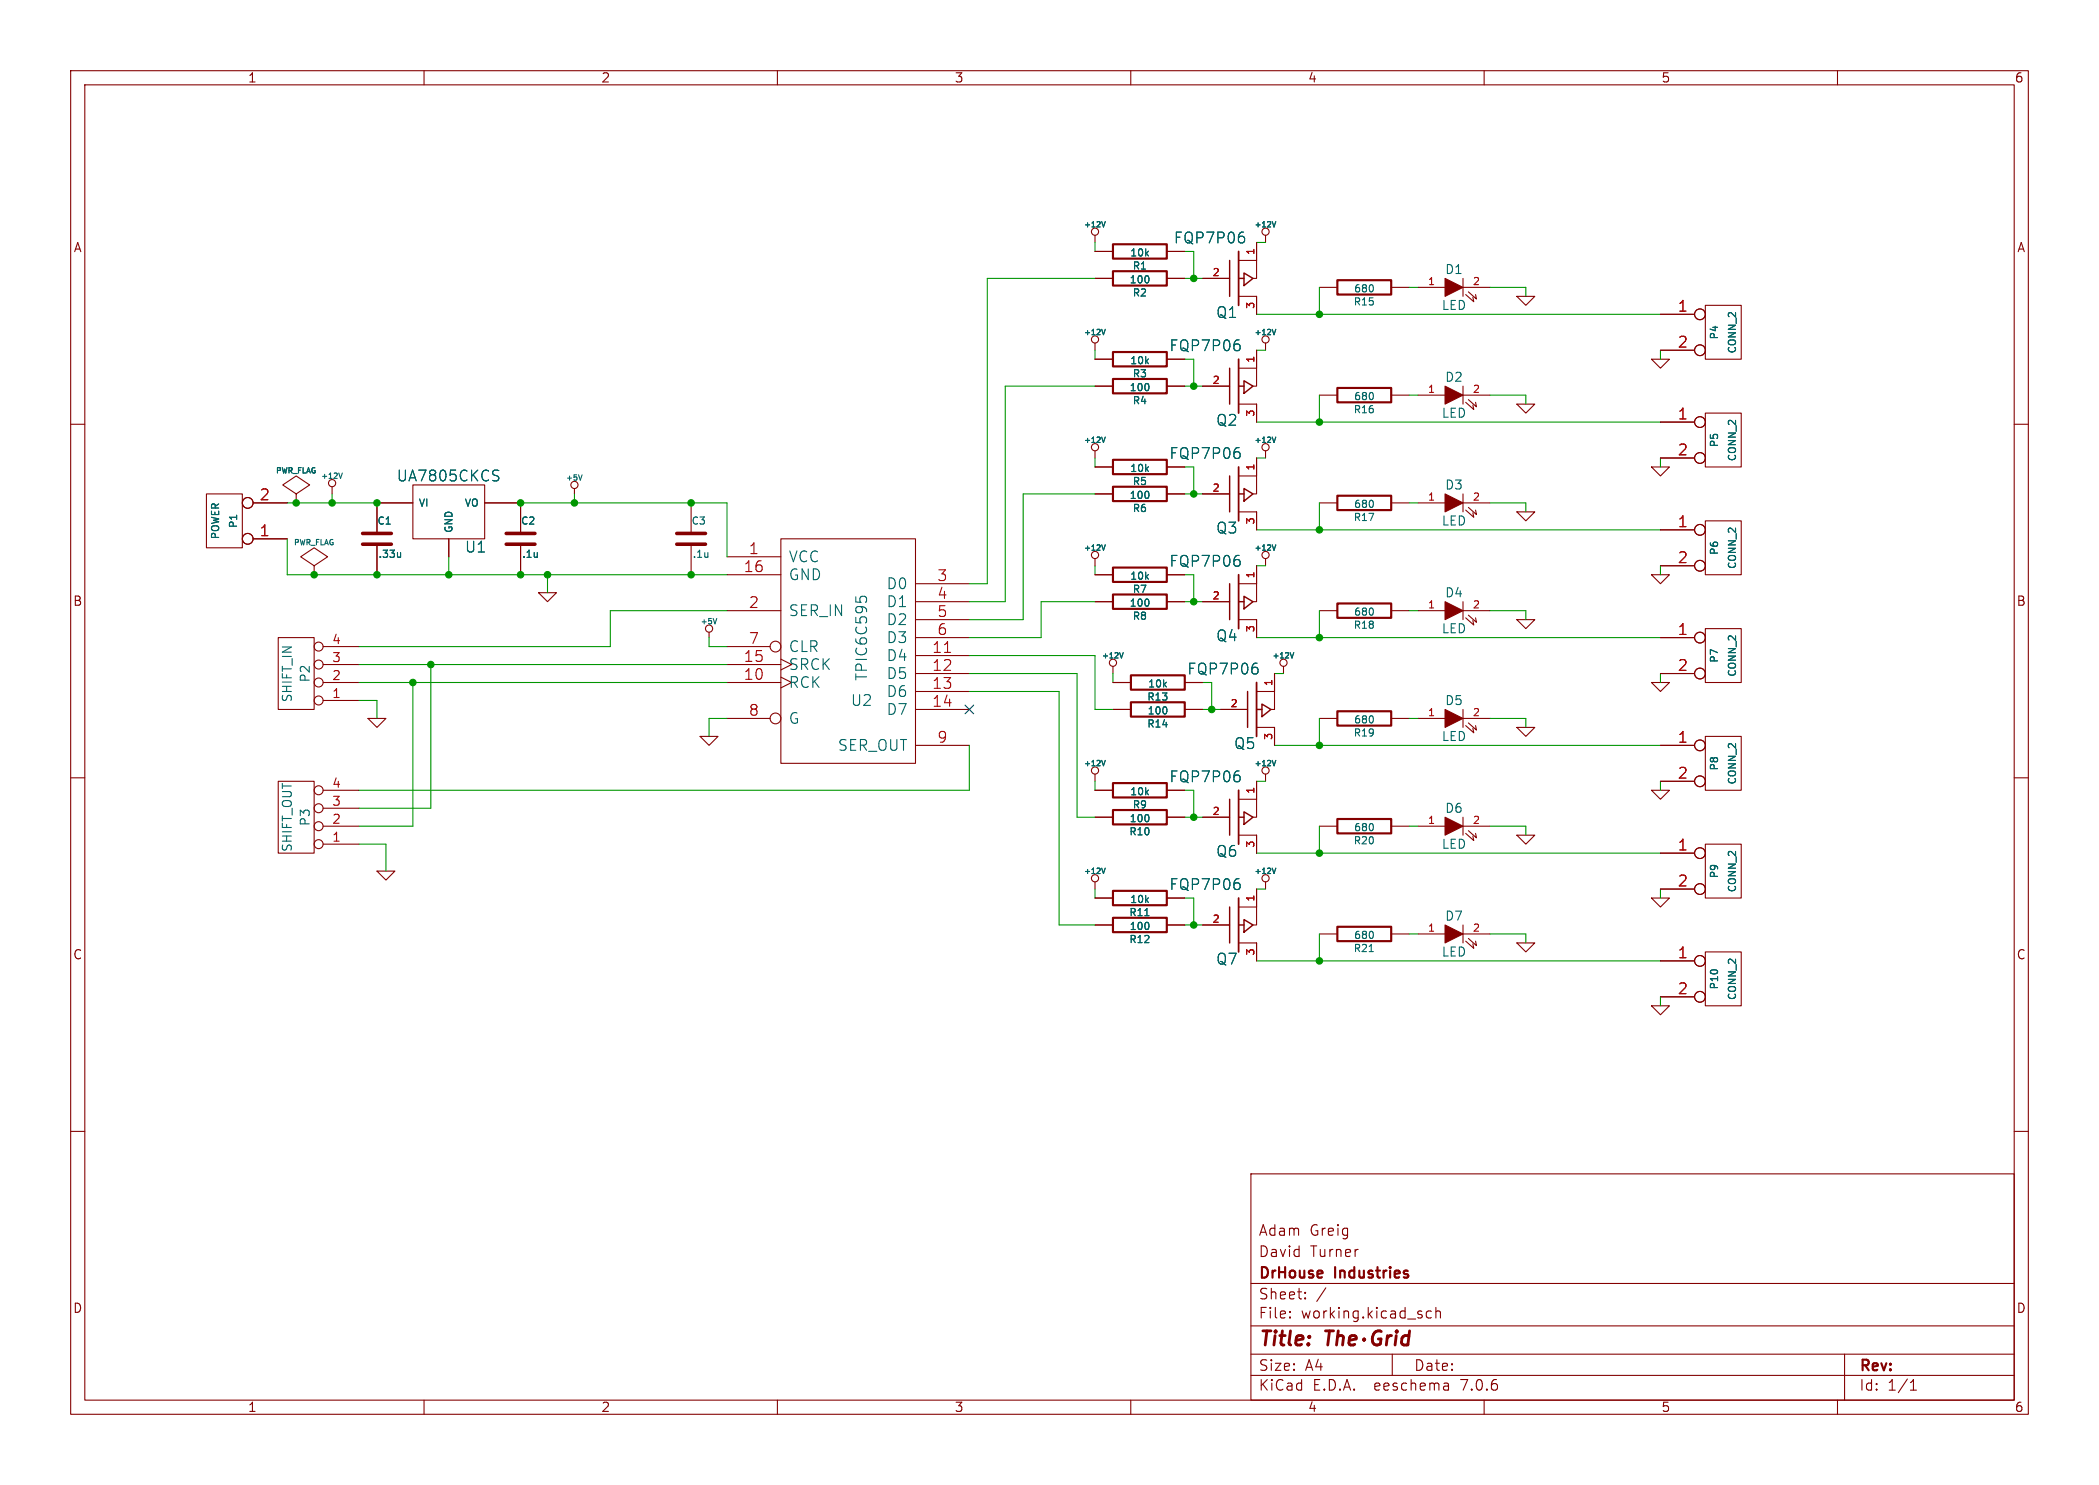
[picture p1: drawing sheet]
<svg xmlns="http://www.w3.org/2000/svg" width="297mm" height="210mm" viewBox="0 0 297 210" stroke-linecap="round" stroke-linejoin="round" font-family="sans-serif">
<g fill="none" stroke="#840000" stroke-width=".15">
<path d="M10 10h277v190h-277zM12 12h273v186h-273zM60 10v2M110 10v2M160 10v2M210 10v2M260 10v2M154.9 33.3v1M154.9 39.4h2.6M154.9 35.6h2.6M165.1 39.4h2.5M165.1 35.6h2.5"/>
<path d="M170.2 39.4h3.8M175.3 36.8h2.5M177.8 36.8v2.6h-.5M177.8 34.3v2.5M179.1 33.3v1M207 39.4v2.5M10 60h2M154.9 48.5v1M154.9 54.6h2.6M154.9 50.8h2.6M165.1 54.6h2.5M165.1 50.8h2.5"/>
<path d="M170.2 54.6h3.8M175.3 41.9h2.5v2.6M175.3 57.2h2.5v2.5M175.3 52.1h2.5M177.8 52.1v2.5h-.5M177.8 49.5v2.6M179.1 48.5v1M186.7 40.6h2.5M186.7 55.9h2.5M196.8 40.6h2.6M196.8 55.9h2.6M200.7 40.6h3.8"/>
<path d="M200.7 55.9h3.8M207 54.6v2.6M207 40.6h3.8M207 55.9h3.8M207.4 41.7l1.1 1-.1-.7M207.4 56.9l1.1 1-.1-.6M207.8 41.3l1.1 1-.1-.6M207.8 56.5l1.1 1-.1-.6M214.6 41.9h2.6l-1.3 1.3zM214.6 57.2h2.6l-1.3 1.2zM233.7 50.8h2.5l-1.3 1.3zM234.9 44.5h4.9"/>
<path d="M234.9 49.5h4.9M234.9 59.7h4.9M241.3 43.2h5.1v7.6h-5.1zM241.3 58.4h5.1v7.6h-5.1zM285 60h2M29.2 69.9h5.1v7.6h-5.1zM35.8 76.2h4.8M35.8 71.1h4.8M41.9 69.9l1.9-1.3-1.9-1.3-1.9 1.3 1.9 1.3v1.2M41.9 71.1h.1M47 68.8v1.1M53.3 77v4.3"/>
<path d="M58.4 68.6h10.2v7.6h-10.2zM58.4 71.1h-5.1v4.3M63.5 76.2v2.5M68.6 71.1h5.1v4.3M73.7 77v4.3M81.3 69.1v.8M97.8 71.1v4.3M97.8 77v4.3M102.9 78.7h7.6M110.5 76.2h19v31.8h-19zM154.9 63.8v1M154.9 79v1"/>
<path d="M154.9 66h2.6M154.9 69.9h2.6M165.1 66h2.5M165.1 69.9h2.5M170.2 69.9h3.8M175.3 72.4h2.5v2.5M175.3 67.3h2.5M177.8 67.3v2.6h-.5M177.8 64.8v2.5M179.1 63.8v1M179.1 79v1M186.7 71.1h2.5"/>
<path d="M196.8 71.1h2.6M200.7 71.1h3.8M207 69.9v2.5M207 71.1h3.8M207.4 72.1l1.1 1.1-.1-.7M207.8 71.8l1.1 1-.1-.7M214.6 72.4h2.6l-1.3 1.3zM233.7 66h2.5l-1.3 1.3zM234.9 74.9h4.9M234.9 64.8h4.9M241.3 73.7h5.1v7.6h-5.1zM39.4 90.2h5v10.1h-5z"/>
<path d="M44.4 80l2-1.3-2-1.2-1.9 1.2 1.9 1.3v1.3M44.4 81.3h.1M45.7 99.1h5.1M45.7 96.5h5.1M45.7 94h5.1M45.7 91.4h5.1M76.2 83.8h2.5l-1.2 1.3zM100.3 89.4v.8M102.9 96.5h7.6M102.9 94h7.6M102.9 91.4h6.1M102.9 81.3h7.6"/>
<path d="M102.9 86.4h7.6M110.5 95.8l1.5 .7-1.5 .8M110.5 93.2l1.5 .8-1.5 .7M129.5 82.6h7.7M129.5 87.6h7.7M129.5 85.1h7.7M129.5 97.8h7.7M129.5 92.7h7.7M129.5 95.3h7.7M129.5 90.2h7.7M154.9 85.1h2.6M154.9 81.3h2.6"/>
<path d="M157.5 94.2v1.1M157.5 96.5h2.5M165.1 85.1h2.5M165.1 81.3h2.5M167.6 96.5h2.6M170.2 85.1h3.8M175.3 87.6h2.5v2.6M175.3 82.6h2.5M177.8 82.6v2.5h-.5M177.8 80v2.6M177.8 97.8h2.5M180.3 97.8v2.5h-.5"/>
<path d="M180.3 95.3v2.5M181.6 94.2v1.1M186.7 86.4h2.5M196.8 86.4h2.6M200.7 86.4h3.8M207 85.1v2.5M207 86.4h3.8M207.4 87.4l1.1 1-.1-.6M207.8 87l1.1 1-.1-.6M214.6 87.6h2.6l-1.3 1.3zM233.7 81.3h2.5l-1.3 1.3zM233.7 96.5h2.5l-1.3 1.3z"/>
<path d="M234.9 80h4.9M234.9 95.3h4.9M234.9 90.2h4.9M241.3 88.9h5.1v7.6h-5.1zM10 110h2M39.4 110.5h5v10.2h-5zM45.7 119.4h5.1M45.7 116.8h5.1M45.7 114.3h5.1M45.7 111.8h5.1M52.1 101.6h2.5l-1.3 1.3zM99.1 104.1h2.5l-1.3 1.3z"/>
<path d="M102.9 101.6h6.1M129.5 100.3h7.7M129.5 105.4h7.7M154.9 109.5v1M154.9 111.8h2.6M154.9 115.6h2.6M157.5 100.3h2.5M165.1 111.8h2.5M165.1 115.6h2.5M167.6 100.3h2.6M170.2 115.6h3.8M172.7 100.3h3.8"/>
<path d="M175.3 113h2.5M175.3 118.1h2.5v2.6M177.8 113v2.6h-.5M177.8 110.5v2.5M177.8 102.9h2.5v2.5M179.1 109.5v1M186.7 116.8h2.5M186.7 101.6h2.5M196.8 116.8h2.6M196.8 101.6h2.6M200.7 116.8h3.8M200.7 101.6h3.8"/>
<path d="M207 100.3v2.6M207 115.6v2.5M207 116.8h3.8M207 101.6h3.8M207.4 117.9l1.1 1-.1-.7M207.4 102.6l1.1 1-.1-.6M207.8 117.5l1.1 1-.1-.6M207.8 102.2l1.1 1.1-.1-.7M214.6 102.9h2.6l-1.3 1.2zM214.6 118.1h2.6l-1.3 1.3zM233.7 111.8h2.5l-1.3 1.2zM234.9 105.4h4.9"/>
<path d="M234.9 110.5h4.9M241.3 119.4h5.1v7.6h-5.1zM241.3 104.1h5.1v7.7h-5.1zM285 110h2M53.3 123.2h2.6l-1.3 1.3zM154.9 124.7v1M154.9 127h2.6M154.9 130.8h2.6M165.1 127h2.5M165.1 130.8h2.5M170.2 130.8h3.8M175.3 133.4h2.5v2.5"/>
<path d="M175.3 128.3h2.5M177.8 128.3v2.5h-.5M177.8 125.7v2.6M179.1 124.7v1M186.7 132.1h2.5M196.8 132.1h2.6M200.7 132.1h3.8M207 130.8v2.6M207 132.1h3.8M207.4 133.1l1.1 1-.1-.6M207.8 132.7l1.1 1-.1-.6M214.6 133.4h2.6l-1.3 1.2z"/>
<path d="M233.7 127h2.5l-1.3 1.3zM234.9 120.7h4.9M234.9 125.7h4.9M234.9 135.9h4.9M241.3 134.6h5.1v7.6h-5.1zM10 160h2M233.7 142.2h2.5l-1.3 1.3zM234.9 141h4.9M285 160h2M177 166h108v32h-108zM60 198v2M110 198v2"/>
<path d="M160 198v2M177 194.5h108M177 191.5h108M177 187.5h108M177 181.5h108M182.5 186.3h.1l-.1 .1M182.5 186.3v.1M182.5 185.5v.1M182.5 185.5h.1l-.1 .1M184.7 183.6v.1M184.7 183.6h-.1l.1 .1M184.7 182.8v.1"/>
<path d="M184.7 182.8h-.1l.1 .1M187.6 182.1l-1.3 2M197 191.5v3M202.5 185.5l-.4-.1-.3 .3v.4l.2 .2 .1 .1 .4-.1M203.2 185.5a.37 .37 0 0 1 .6 .1v.8M203.2 184.9v1.5M204.9 195.7l.1 .9M205 196.5l-.2 .1M205 196h-.2M210 198v2M260 198v2M261 191.5v6.5"/>
<path d="M270.3 196.6h.9M270.3 195.5l.4-.4v1.5"/>
<circle cx="154.9" cy="32.8" r=".51"/>
<circle cx="179.1" cy="32.8" r=".51"/>
<circle cx="154.9" cy="48" r=".51"/>
<circle cx="179.1" cy="48" r=".51"/>
<circle cx="240.5" cy="59.7" r=".76"/>
<circle cx="240.5" cy="44.4" r=".76"/>
<circle cx="240.5" cy="49.5" r=".76"/>
<circle cx="35.1" cy="71.1" r=".76"/>
<circle cx="35.1" cy="76.2" r=".76"/>
<circle cx="47" cy="68.3" r=".51"/>
<circle cx="81.3" cy="68.6" r=".51"/>
<circle cx="154.9" cy="63.2" r=".51"/>
<circle cx="154.9" cy="78.5" r=".51"/>
<circle cx="179.1" cy="78.5" r=".51"/>
<circle cx="179.1" cy="63.2" r=".51"/>
<circle cx="240.5" cy="64.8" r=".76"/>
<circle cx="240.5" cy="74.9" r=".76"/>
<circle cx="45.1" cy="96.5" r=".63"/>
<circle cx="45.1" cy="94" r=".63"/>
<circle cx="45.1" cy="91.4" r=".63"/>
<circle cx="45.1" cy="99.1" r=".63"/>
<circle cx="100.3" cy="88.9" r=".51"/>
<circle cx="109.7" cy="91.4" r=".76"/>
<circle cx="157.5" cy="93.7" r=".51"/>
<circle cx="181.6" cy="93.7" r=".51"/>
<circle cx="240.5" cy="80" r=".76"/>
<circle cx="240.5" cy="90.2" r=".76"/>
<circle cx="240.5" cy="95.2" r=".76"/>
<circle cx="45.1" cy="116.8" r=".63"/>
<circle cx="45.1" cy="119.4" r=".63"/>
<circle cx="45.1" cy="111.8" r=".63"/>
<circle cx="45.1" cy="114.3" r=".63"/>
<circle cx="109.7" cy="101.6" r=".76"/>
<circle cx="154.9" cy="109" r=".51"/>
<circle cx="179.1" cy="109" r=".51"/>
<circle cx="240.5" cy="105.4" r=".76"/>
<circle cx="240.5" cy="110.5" r=".76"/>
<circle cx="154.9" cy="124.2" r=".51"/>
<circle cx="179.1" cy="124.2" r=".51"/>
<circle cx="240.5" cy="125.7" r=".76"/>
<circle cx="240.5" cy="135.9" r=".76"/>
<circle cx="240.5" cy="120.6" r=".76"/>
<circle cx="240.5" cy="141" r=".76"/>
</g>
<g fill="none" stroke="#840000" stroke-width=".4">
<path d="M187.6 188.2h1.1M188.1 188.2l-.2 2M189.3 189.1a.49 .49 0 0 1 .8 .1l-.1 1M189.4 188.2l-.3 2M190.9 189.5l1-.1-.1-.4-.5-.1-.3 .3-.1 .7v.2l.2 .1 .6-.1M193 189.4h-.1l.1 .1M193 189.4h.1l-.1 .1M193 189.4v.1M195.4 188.3a.86 .86 0 0 0-1.2 .8 .76 .76 0 0 0 .1 .9 .76 .76 0 0 0 .9 .1l.1-.1 .1-.6h-.4M196.3 188.9l-.1 1.3M196.9 188.9a.59 .59 0 0 0-.6 .4M197.6 188.9l-.2 1.3"/>
<path d="M197.6 188.2v.2M197.6 188.2l-.1 .1 .1 .1M197.6 188.2l.1 .1-.1 .1M199.4 189a.66 .66 0 0 0-1 .3l-.1 .5 .2 .3 .1 .1 .6-.1M199.5 188.2l-.3 2"/>
</g>
<g fill="none" stroke="#006464" stroke-width=".15">
<path d="M155.9 31.3l.2 .8 .3-.8M162.5 39.2v.6M176 33.5l.1 .2v.4l-.1 .2M180 31.3l.3 .8 .2-.8M155.9 46.6l.2 .7 .3-.7M162.5 54.4v.7M175.3 48.7l.2 .2v.4l-.2 .2M180 46.6l.3 .7 .2-.7M194.3 40.5v.6M194.3 55.7v.6M47.9 66.9l.3 .8 .2-.8M56.7 78.1v.7"/>
<path d="M56.7 78.7l-.2 .1M70 67.2a.56 .56 0 0 1 .6 .4l-.2 .3-.5 .1M70 66.5l.6 .1M82.4 67.1l-.3 .8M155.9 61.8l.2 .8 .3-.8M155.9 77.1l.2 .7 .3-.7M162.5 69.7v.6M175.3 64l.2 .2v.3l-.2 .3M175.3 79.2l.2 .2v.4l-.2 .2M180 61.8l.3 .8 .2-.8M180 77.1l.3 .7 .2-.7M194.3 70.9v.7"/>
<path d="M101.4 87.5l-.2 .7M121.1 84.4v.7M121.7 85v-.4l.3-.3h.3l.2 .2 .1 .5M158.4 92.3l.3 .8 .2-.8M162.5 84.9v.6M177.9 94.4l.1 .3v.3l-.1 .2M182.6 92.3l.2 .8 .3-.8M194.3 86.2v.6M155.9 107.5l.2 .8 .3-.8M162.5 115.4v.6M165.1 100.1v.7M175.3 109.7l.2 .2v.4l-.2 .2"/>
<path d="M180 107.5l.3 .8 .2-.8M194.3 101.4v.6M194.3 116.7v.6M155.9 122.8l.2 .7 .3-.7M162 129.5h.6M162.5 130.6v.7M175.3 124.9l.2 .2v.4l-.2 .2M180 122.8l.3 .7 .2-.7M193.7 134.6h.6M194.3 131.9v.6"/>
</g>
<g fill="none" stroke="#840000" stroke-width=".3">
<path d="M157.5 38.4h7.6v2h-7.6zM157.5 34.5h7.6v2.1h-7.6zM189.2 39.6h7.6v2.1h-7.6zM157.5 53.6h7.6v2h-7.6zM157.5 49.8h7.6v2h-7.6zM189.2 54.9h7.6v2h-7.6zM157.5 65h7.6v2.1h-7.6zM157.5 68.8h7.6v2.1h-7.6zM189.2 70.1h7.6v2h-7.6zM157.5 80.3h7.6v2h-7.6zM157.5 84.1h7.6v2h-7.6zM160 95.5h7.6v2h-7.6z"/>
<path d="M160 99.3h7.6v2h-7.6zM189.2 85.3h7.6v2.1h-7.6zM157.5 110.7h7.6v2.1h-7.6zM157.5 114.6h7.6v2h-7.6zM189.2 100.6h7.6v2h-7.6zM189.2 115.8h7.6v2.1h-7.6zM157.5 126h7.6v2h-7.6zM157.5 129.8h7.6v2h-7.6zM189.2 131.1h7.6v2h-7.6z"/>
</g>
<g fill="#840000" stroke="#840000" stroke-width=".15">
<path d="M204.5 39.4l2.5 1.2-2.5 1.3z"/>
<path d="M204.5 54.6l2.5 1.3-2.5 1.3z"/>
<path d="M204.5 69.9l2.5 1.2-2.5 1.3z"/>
<path d="M204.5 115.6l2.5 1.2-2.5 1.3z"/>
<path d="M204.5 130.8l2.5 1.3-2.5 1.3z"/>
<path d="M204.5 100.3l2.5 1.3-2.5 1.3z"/>
<path d="M204.5 85.1l2.5 1.3-2.5 1.2z"/>
</g>
<path d="M51.3 77h4.1M51.3 75.4h4.1M71.6 77h4.1M71.6 75.4h4.1M95.8 77h4M95.8 75.4h4" fill="none" stroke="#840000" stroke-width=".51"/>
<g fill="none" stroke="#840000" stroke-width=".2">
<path d="M174 36.8v5.1M175.3 39.4h.7M176 38.6l1.3 .8-1.3 1zM174 52.1v5.1M175.3 54.6h.7M176 53.8l1.3 .8-1.3 1zM174 67.3v5.1M175.3 69.9h.7M176 69.1l1.3 .8-1.3 1zM174 82.6v5M175.3 85.1h.7M176 84.3l1.3 .8-1.3 1z"/>
<path d="M176.5 97.8v5.1M178.6 99.6l1.2 .7-1.2 1zM174 113v5.1M175.3 115.6h.7M176 114.8l1.3 .8-1.3 1zM177.8 100.3h.8M174 128.3v5.1M175.3 130.8h.7M176 130l1.3 .8-1.3 1z"/>
</g>
<path d="M175.3 35.6v7.6M175.3 50.8v7.6M175.3 66v7.7M175.3 81.3v7.6M177.8 96.5v7.6M175.3 111.8v7.6M175.3 127v7.6" fill="none" stroke="#840000" stroke-width=".25"/>
<path d="M133.6 92.3h.9" fill="none" stroke="#a90000" stroke-width=".15"/>
<g fill="none" stroke="#009600" stroke-width=".15">
<path d="M154.9 34.3v1.3M154.9 39.4h-15.2v43.2h-2.5M167.6 35.6h1.3v3.8M167.6 39.4h2.6M177.8 34.3h1.3M154.9 49.5v1.3M154.9 54.6h-12.7v30.5h-5M167.6 50.8h1.3v3.8M167.6 54.6h2.6M177.8 59.7h57.1M177.8 44.5h57.1M177.8 49.5h1.3"/>
<path d="M186.7 40.6v3.9M186.7 55.9v3.8M199.4 55.9h1.3M199.4 40.6h1.3M210.8 55.9h5.1v1.3M210.8 40.6h5.1v1.3M234.9 49.5v1.3M40.6 71.1h12.7M40.6 76.2v5.1h62.3M47 69.9v1.2M63.5 78.7v2.6M73.7 71.1h29.2v7.6"/>
<path d="M81.3 69.9v1.2M154.9 64.8v1.2M154.9 69.9h-10.1v17.7h-7.6M167.6 69.9h2.6M167.6 66h1.3v3.9M177.8 74.9h57.1M177.8 64.8h1.3M186.7 71.1v3.8M199.4 71.1h1.3M210.8 71.1h5.1v1.3M234.9 64.8v1.2M50.8 96.5h52.1"/>
<path d="M50.8 99.1h2.5v2.5M50.8 94h52.1M58.4 96.5v20.3h-7.6M61 94v20.3h-10.2M77.5 81.3v2.5M100.3 90.2v1.2h2.6M102.9 86.4h-16.5v5h-35.6M137.2 92.7h17.7v7.6h2.6M137.2 95.3h15.2v20.3h2.5M137.2 97.8h12.7v33h5M154.9 80v1.3M154.9 85.1h-7.6v5.1h-10.1"/>
<path d="M157.5 95.3v1.2M167.6 81.3h1.3v3.8M167.6 85.1h2.6M170.2 96.5h1.2v3.8M177.8 80h1.3M177.8 90.2h57.1M180.3 95.3h1.3M186.7 86.4v3.8M199.4 86.4h1.3M210.8 86.4h5.1v1.2M234.9 80v1.3M234.9 95.3v1.2"/>
<path d="M50.8 119.4h3.8v3.8M102.9 101.6h-2.6v2.5M137.2 105.4v6.4h-86.4M154.9 110.5v1.3M167.6 111.8h1.3v3.8M167.6 115.6h2.6M170.2 100.3h2.5M177.8 110.5h1.3M180.3 105.4h54.6M186.7 101.6v3.8M186.7 116.8v3.9M199.4 101.6h1.3"/>
<path d="M199.4 116.8h1.3M210.8 101.6h5.1v1.3M210.8 116.8h5.1v1.3M234.9 110.5v1.3M154.9 125.7v1.3M167.6 127h1.3v3.8M167.6 130.8h2.6M177.8 125.7h1.3M177.8 135.9h57.1M177.8 120.7h57.1M186.7 132.1v3.8M199.4 132.1h1.3"/>
<path d="M210.8 132.1h5.1v1.3M234.9 125.7v1.3M234.9 141v1.2"/>
</g>
<path d="M136.6 99.7l1.2 1.2M137.8 99.7l-1.2 1.2" fill="none" stroke="#000084" stroke-width=".15"/>
<g fill="#009600" stroke="#009600" stroke-width=".15">
<circle cx="168.9" cy="85.1" r=".46"/>
<circle cx="186.7" cy="74.9" r=".46"/>
<circle cx="186.7" cy="59.7" r=".46"/>
<circle cx="186.7" cy="44.5" r=".46"/>
<circle cx="168.9" cy="54.6" r=".46"/>
<circle cx="168.9" cy="39.4" r=".46"/>
<circle cx="186.7" cy="135.9" r=".46"/>
<circle cx="168.9" cy="130.8" r=".46"/>
<circle cx="168.9" cy="115.6" r=".46"/>
<circle cx="186.7" cy="120.7" r=".46"/>
<circle cx="186.7" cy="90.2" r=".46"/>
<circle cx="186.7" cy="105.4" r=".46"/>
<circle cx="171.4" cy="100.3" r=".46"/>
<circle cx="47" cy="71.1" r=".46"/>
<circle cx="58.4" cy="96.5" r=".46"/>
<circle cx="53.3" cy="71.1" r=".46"/>
<circle cx="53.3" cy="81.3" r=".46"/>
<circle cx="44.4" cy="81.3" r=".46"/>
<circle cx="41.9" cy="71.1" r=".46"/>
<circle cx="168.9" cy="69.9" r=".46"/>
<circle cx="97.8" cy="71.1" r=".46"/>
<circle cx="63.5" cy="81.3" r=".46"/>
<circle cx="77.5" cy="81.3" r=".46"/>
<circle cx="73.7" cy="71.1" r=".46"/>
<circle cx="73.7" cy="81.3" r=".46"/>
<circle cx="61" cy="94" r=".46"/>
<circle cx="81.3" cy="71.1" r=".46"/>
<circle cx="97.8" cy="81.3" r=".46"/>
</g>
<text font-size="2.8" fill="#840000" x="178" y="190.9">Title:</text>
<g font-size="2.1" fill="#006464">
<text x="166" y="34.6">FQP7P06</text>
<text x="172" y="45.2">Q1</text>
<text x="165.4" y="49.9">FQP7P06</text>
<text x="165.4" y="65.1">FQP7P06</text>
<text x="172" y="60.4">Q2</text>
<text x="56.1" y="68.3">UA7805CKCS</text>
<text x="172" y="75.7">Q3</text>
<text x="65.7" y="78.4">U1</text>
<text x="111.5" y="79.7">VCC</text>
<text x="111.5" y="82.3">GND</text>
<text x="125.4" y="83.5">D0</text>
<text x="165.4" y="80.4">FQP7P06</text>
<text x="111.5" y="87.4">SER_IN</text>
<text x="125.4" y="86.1">D1</text>
<text x="125.4" y="88.6">D2</text>
<text x="111.5" y="95">SRCK</text>
<text x="111.5" y="92.4">CLR</text>
<text x="125.4" y="93.7">D4</text>
<text x="125.4" y="91.2">D3</text>
<text x="167.9" y="95.6">FQP7P06</text>
<text x="172" y="90.9">Q4</text>
<text x="111.5" y="97.5">RCK</text>
<text x="120.3" y="100.1">U2</text>
<text x="122.9" y="96.4" transform="rotate(-90 122.9 96.4)">TPIC6C595</text>
<text x="125.4" y="96.2">D5</text>
<text x="125.4" y="98.8">D6</text>
<text x="125.4" y="101.3">D7</text>
<text x="111.5" y="102.6">G</text>
<text x="118.5" y="106.4">SER_OUT</text>
<text x="174.5" y="106.1">Q5</text>
<text x="165.4" y="110.8">FQP7P06</text>
<text x="172" y="121.4">Q6</text>
<text x="165.4" y="126.1">FQP7P06</text>
<text x="172" y="136.6">Q7</text>
</g>
<g font-size="2.1" fill="#a90000">
<text x="237.3" y="44.2">1</text>
<text x="237.3" y="49.3">2</text>
<text x="237.3" y="59.4">1</text>
<text x="237.3" y="64.5">2</text>
<text x="36.7" y="70.9">2</text>
<text x="36.7" y="75.9">1</text>
<text x="237.3" y="74.7">1</text>
<text x="105.2" y="81">16</text>
<text x="105.9" y="78.5">1</text>
<text x="132.5" y="82.3">3</text>
<text x="237.3" y="79.8">2</text>
<text x="105.9" y="86.1">2</text>
<text x="132.5" y="84.8">4</text>
<text x="132.5" y="87.4">5</text>
<text x="132.5" y="89.9">6</text>
<text x="237.3" y="89.9">1</text>
<text x="105.2" y="93.7">15</text>
<text x="105.9" y="91.2">7</text>
<text x="131.8" y="92.5">11</text>
<text x="131.8" y="95">12</text>
<text x="237.3" y="95">2</text>
<text x="105.2" y="96.3">10</text>
<text x="105.9" y="101.3">8</text>
<text x="131.8" y="97.5">13</text>
<text x="131.8" y="100.1">14</text>
<text x="132.5" y="105.2">9</text>
<text x="237.3" y="105.2">1</text>
<text x="237.3" y="110.2">2</text>
<text x="237.3" y="120.4">1</text>
<text x="237.3" y="125.5">2</text>
<text x="237.3" y="135.6">1</text>
<text x="237.3" y="140.7">2</text>
</g>
<g font-size="2.1" fill="#840000">
<text x="178" y="178">David</text>
<text x="178" y="175">Adam</text>
<text x="185.3" y="175">Greig</text>
<text x="185.4" y="178">Turner</text>
<text x="178" y="184">Sheet:</text>
<text x="178" y="181.2">DrHouse</text>
<text x="189" y="181.2">Industries</text>
<text x="178" y="186.7">File:</text>
<text x="184.1" y="186.7">working.kicad_sch</text>
<text x="178" y="196.9">KiCad</text>
<text x="178" y="194.1">Size:</text>
<text x="184.7" y="194.1">A4</text>
<text x="185.7" y="196.9">E.D.A.</text>
<text x="194.6" y="196.9">eeschema</text>
<text x="200" y="194.1">Date:</text>
<text x="207" y="196.9">7.0.6</text>
<text x="263" y="194.3">Rev:</text>
<text x="263" y="196.9">Id:</text>
<text x="267.1" y="196.9">1/1</text>
</g>
<g font-size="1.8" fill="#840000">
<text x="35" y="11.9">1</text>
<text x="85" y="11.9">2</text>
<text x="135" y="11.9">3</text>
<text x="185" y="11.9">4</text>
<text x="235" y="11.9">5</text>
<text x="285" y="11.9">6</text>
<text x="10.3" y="35.9">A</text>
<text x="285.3" y="35.9">A</text>
<text x="10.3" y="85.9">B</text>
<text x="285.3" y="85.9">B</text>
<text x="10.3" y="135.9">C</text>
<text x="285.3" y="135.9">C</text>
<text x="10.3" y="185.9">D</text>
<text x="285.3" y="185.9">D</text>
<text x="35" y="199.9">1</text>
<text x="85" y="199.9">2</text>
<text x="135" y="199.9">3</text>
<text x="185" y="199.9">4</text>
<text x="235" y="199.9">5</text>
<text x="285" y="199.9">6</text>
</g>
<g font-size="1.8" fill="#006464">
<text x="204.4" y="39">D1</text>
<text x="203.9" y="44">LED</text>
<text x="203.9" y="59.3">LED</text>
<text x="204.4" y="54.2">D2</text>
<text x="204.4" y="69.4">D3</text>
<text x="203.9" y="74.5">LED</text>
<text x="203.9" y="89.8">LED</text>
<text x="204.4" y="84.7">D4</text>
<text x="41.5" y="99.4" transform="rotate(-90 41.5 99.4)">SHIFT_IN</text>
<text x="44" y="96.6" transform="rotate(-90 44 96.6)">P2</text>
<text x="204.4" y="99.9">D5</text>
<text x="203.9" y="105">LED</text>
<text x="44" y="116.9" transform="rotate(-90 44 116.9)">P3</text>
<text x="204.4" y="115.2">D6</text>
<text x="41.5" y="120.6" transform="rotate(-90 41.5 120.6)">SHIFT_OUT</text>
<text x="203.9" y="120.2">LED</text>
<text x="204.4" y="130.4">D7</text>
<text x="203.9" y="135.5">LED</text>
</g>
<g font-size="1.8" fill="#a90000">
<text x="46.9" y="93.7">3</text>
<text x="46.9" y="91.2">4</text>
<text x="46.9" y="98.8">1</text>
<text x="46.9" y="96.3">2</text>
<text x="46.9" y="111.5">4</text>
<text x="46.9" y="119.1">1</text>
<text x="46.9" y="116.6">2</text>
<text x="46.9" y="114">3</text>
</g>
<g font-size="1.4" fill="#006464">
<text x="159.7" y="40.3">100</text>
<text x="159.8" y="36.5">10k</text>
<text x="160.2" y="38.3">R1</text>
<text x="191.5" y="41.6">680</text>
<text x="160.2" y="42.1">R2</text>
<text x="191.4" y="43.4">R15</text>
<text x="159.8" y="51.7">10k</text>
<text x="160.2" y="53.6">R3</text>
<text x="243.3" y="48.1" transform="rotate(-90 243.3 48.1)">P4</text>
<text x="245.8" y="50.1" transform="rotate(-90 245.8 50.1)">CONN_2</text>
<text x="159.7" y="55.5">100</text>
<text x="160.2" y="57.4">R4</text>
<text x="191.4" y="58.6">R16</text>
<text x="191.5" y="56.8">680</text>
<text x="243.3" y="63.3" transform="rotate(-90 243.3 63.3)">P5</text>
<text x="245.8" y="65.3" transform="rotate(-90 245.8 65.3)">CONN_2</text>
<text x="59.2" y="71.9">VI</text>
<text x="65.6" y="71.9">VO</text>
<text x="159.7" y="70.8">100</text>
<text x="159.8" y="67">10k</text>
<text x="160.2" y="68.8">R5</text>
<text x="31.2" y="76.4" transform="rotate(-90 31.2 76.4)">POWER</text>
<text x="33.8" y="74.8" transform="rotate(-90 33.8 74.8)">P1</text>
<text x="53.3" y="74.4">C1</text>
<text x="64.2" y="75.4" transform="rotate(-90 64.2 75.4)">GND</text>
<text x="73.6" y="74.4">C2</text>
<text x="97.8" y="74.4">C3</text>
<text x="160.2" y="72.6">R6</text>
<text x="191.4" y="73.9">R17</text>
<text x="191.5" y="72">680</text>
<text x="53.5" y="79.1">.33u</text>
<text x="73.8" y="79.1">.1u</text>
<text x="97.9" y="79.1">.1u</text>
<text x="159.8" y="82.2">10k</text>
<text x="243.3" y="78.6" transform="rotate(-90 243.3 78.6)">P6</text>
<text x="245.8" y="80.6" transform="rotate(-90 245.8 80.6)">CONN_2</text>
<text x="159.7" y="86">100</text>
<text x="160.2" y="84">R7</text>
<text x="160.2" y="87.9">R8</text>
<text x="191.4" y="89.1">R18</text>
<text x="191.5" y="87.3">680</text>
<text x="243.3" y="93.8" transform="rotate(-90 243.3 93.8)">P7</text>
<text x="245.8" y="95.8" transform="rotate(-90 245.8 95.8)">CONN_2</text>
<text x="162.2" y="99.3">R13</text>
<text x="162.3" y="101.2">100</text>
<text x="162.3" y="97.4">10k</text>
<text x="162.2" y="103.1">R14</text>
<text x="191.4" y="104.4">R19</text>
<text x="191.5" y="102.5">680</text>
<text x="159.8" y="112.7">10k</text>
<text x="243.3" y="109.1" transform="rotate(-90 243.3 109.1)">P8</text>
<text x="245.8" y="111.1" transform="rotate(-90 245.8 111.1)">CONN_2</text>
<text x="159.7" y="118.3">R10</text>
<text x="159.7" y="116.5">100</text>
<text x="160.2" y="114.5">R9</text>
<text x="191.4" y="119.6">R20</text>
<text x="191.5" y="117.8">680</text>
<text x="243.3" y="124.3" transform="rotate(-90 243.3 124.3)">P9</text>
<text x="159.7" y="129.8">R11</text>
<text x="159.7" y="131.7">100</text>
<text x="159.8" y="127.9">10k</text>
<text x="245.8" y="126.3" transform="rotate(-90 245.8 126.3)">CONN_2</text>
<text x="159.7" y="133.6">R12</text>
<text x="191.4" y="134.8">R21</text>
<text x="191.5" y="133">680</text>
<text x="243.3" y="140" transform="rotate(-90 243.3 140)">P10</text>
<text x="245.8" y="141.5" transform="rotate(-90 245.8 141.5)">CONN_2</text>
</g>
<g font-size="1.4" fill="#a90000">
<text x="171.5" y="39.1">2</text>
<text x="177.5" y="36.2" transform="rotate(-90 177.5 36.2)">1</text>
<text x="202" y="40.4">1</text>
<text x="208.3" y="40.4">2</text>
<text x="177.5" y="43.8" transform="rotate(-90 177.5 43.8)">3</text>
<text x="177.5" y="51.4" transform="rotate(-90 177.5 51.4)">1</text>
<text x="171.5" y="54.4">2</text>
<text x="177.5" y="59" transform="rotate(-90 177.5 59)">3</text>
<text x="202" y="55.6">1</text>
<text x="208.3" y="55.6">2</text>
<text x="171.5" y="69.6">2</text>
<text x="177.5" y="66.7" transform="rotate(-90 177.5 66.7)">1</text>
<text x="202" y="70.9">1</text>
<text x="208.3" y="70.9">2</text>
<text x="177.5" y="74.3" transform="rotate(-90 177.5 74.3)">3</text>
<text x="177.5" y="81.9" transform="rotate(-90 177.5 81.9)">1</text>
<text x="171.5" y="84.8">2</text>
<text x="177.5" y="89.5" transform="rotate(-90 177.5 89.5)">3</text>
<text x="202" y="86.1">1</text>
<text x="208.3" y="86.1">2</text>
<text x="174" y="100.1">2</text>
<text x="180.1" y="97.1" transform="rotate(-90 180.1 97.1)">1</text>
<text x="202" y="101.3">1</text>
<text x="208.3" y="101.3">2</text>
<text x="180.1" y="104.8" transform="rotate(-90 180.1 104.8)">3</text>
<text x="177.5" y="112.4" transform="rotate(-90 177.5 112.4)">1</text>
<text x="171.5" y="115.3">2</text>
<text x="177.5" y="120" transform="rotate(-90 177.5 120)">3</text>
<text x="202" y="116.6">1</text>
<text x="208.3" y="116.6">2</text>
<text x="171.5" y="130.6">2</text>
<text x="177.5" y="127.6" transform="rotate(-90 177.5 127.6)">1</text>
<text x="202" y="131.8">1</text>
<text x="208.3" y="131.8">2</text>
<text x="177.5" y="135.2" transform="rotate(-90 177.5 135.2)">3</text>
</g>
<g font-size="1.1" fill="#006464">
<text x="153.3" y="32.4">+12V</text>
<text x="177.4" y="32.4">+12V</text>
<text x="153.3" y="47.6">+12V</text>
<text x="177.4" y="47.6">+12V</text>
<text x="153.3" y="62.8">+12V</text>
<text x="177.4" y="62.8">+12V</text>
<text x="38.9" y="67.2">PWR_FLAG</text>
<text x="45.3" y="67.9">+12V</text>
<text x="80" y="68.2">+5V</text>
<text x="41.5" y="77.3">PWR_FLAG</text>
<text x="153.3" y="78.1">+12V</text>
<text x="177.4" y="78.1">+12V</text>
<text x="99" y="88.5">+5V</text>
<text x="155.8" y="93.3">+12V</text>
<text x="179.9" y="93.3">+12V</text>
<text x="153.3" y="108.6">+12V</text>
<text x="177.4" y="108.6">+12V</text>
<text x="153.3" y="123.8">+12V</text>
<text x="177.4" y="123.8">+12V</text>
</g>
</svg>
